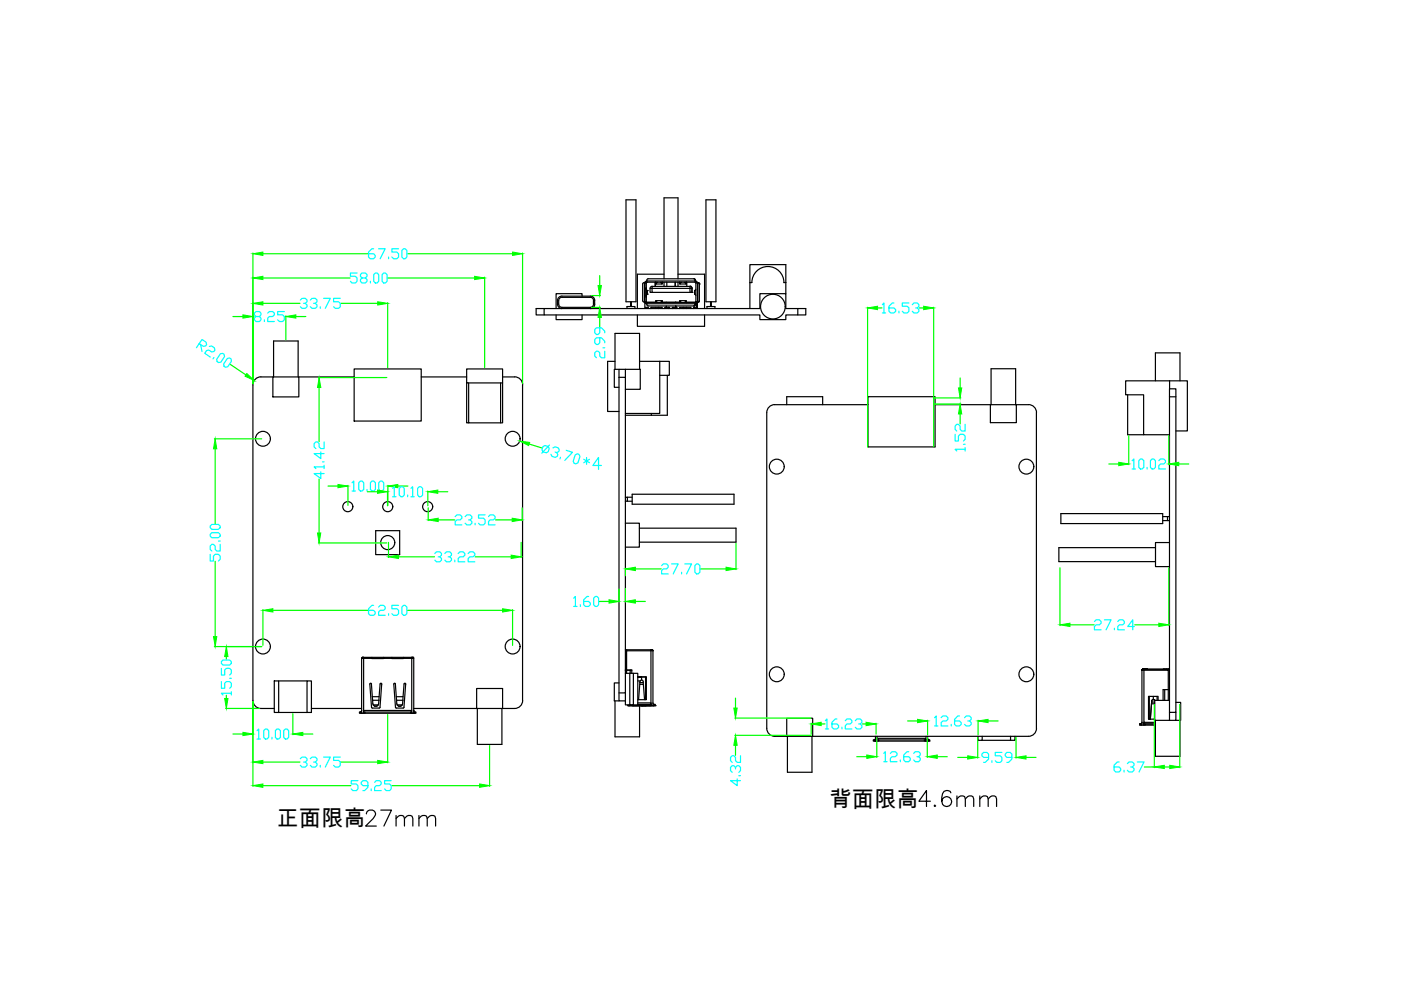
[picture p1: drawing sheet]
<svg xmlns="http://www.w3.org/2000/svg" width="297mm" height="210mm" viewBox="0 0 297 210" stroke-linecap="round" stroke-linejoin="round" font-family="sans-serif">
<!-- layer: 1 -->
<g fill="none" stroke="#000" stroke-width=".25">
<path d="M132.7 42.4h2.1v21.6h-2.1zM136.5 60h.2M136.5 59.9l-.2 .3v3.6l.2 .2M136.6 60v4M136.7 60l.1-.2 .2 .2M136.7 60h.1M136.9 59.7l.2 .1-.1 .2M137 60l.2-.2-.2 .2M137.1 59.6l-.3 .2M137.1 59.4v.2M137.1 59.6h10.3M138.9 59.8v.9"/>
<path d="M139 59.8l.1 .4M139.1 59.8v.1M139.1 59.9v.3M139.4 59.8l-.3 .4M140 59.8l.3 .4M140.3 59.8v.1M140.3 59.9v.3M140.4 59.8v.1M140.5 59.8l-.1 .4M140.8 59.1v-17.2h2.9v17.2M140.8 59.8v.9M140.8 58.1h-5.7v7.3"/>
<path d="M141.4 59.8v.9M143.2 59.8v.9M143.7 59.8v.9M143.7 58.1h5.7v7.3M144.1 59.8l.1 .4M144.1 59.8l.1 .1M144.2 59.9v.3M144.2 59.8v.1M144.5 59.8l-.3 .4M145.1 59.8l.3 .4M145.4 59.8v.1M145.4 59.9v.3"/>
<path d="M145.5 59.8l-.1 .1M145.5 59.8l-.1 .4M145.6 59.8v.9M147.1 59.1h-9.7l-.2 .3M147.1 59.1l.3 .1M147.1 59.1l.3 .3M147.3 59.2l.1 .2M147.4 59.4v.2M147.4 59.6h.1M147.4 59.6l.3 .1 .1 .3M147.4 59.4v.2h.2l.2 .4M147.5 60l-.1-.2 .2 .2"/>
<path d="M147.7 59.7l-.3 .1h-10.3M147.7 59.8l-.2 .2M147.8 60h.2M147.9 60l-.1 4.1M148 60h.1M148 60l.3 .2M148 59.9l.3 .3M149.7 42.4h2.1v21.6h-2.1zM159 59.9v-3.8h7.6v6.2M159 59.9v5.5M166.2 59.9h.4M166.2 59.9a3.4 3.4 0 0 0-3.4-3.4 3.4 3.4 0 0 0-3.4 3.4h-.4"/>
<path d="M55.3 79.9h2.6M55.3 79.9a1.7 1.7 0 0 0-1.7 1.7v66.9a1.7 1.7 0 0 0 1.7 1.7h2.9M57.9 79.9h5.5v4.3h-5.5zM58 79.9v-7.6h5.2v7.6M63.4 79.9h11.7M75.1 78.2h14.2v11.1h-14.2zM89.3 79.9h9.6M98.9 78.2h7.7v3h-7.7zM106.6 79.9h2.5M109.1 79.9a1.7 1.7 0 0 1 1.7 1.7M115.4 65.4h-1.7v1.4h1.7M117.9 66.8v1h5.5v-1"/>
<path d="M118.2 64.5a.94 .94 0 0 0 .9 .9M118.5 64.5v-.8a.65 .65 0 0 1 .6-.7h6.1a.69 .69 0 0 1 .6 .7v.8M118.5 64.5a.69 .69 0 0 0 .6 .7h6a.69 .69 0 0 0 .7-.7M119.1 65.4h42v-3.1h5.5v3.1h4.2v1.4h-1.7M119.1 65.4h-3.7v1.4h45.7v1h5.5v-1h2.5v-1.4M119.1 62.8h6M119.1 62.8a.94 .94 0 0 0-.9 .9v.8M123.4 62.8v-.5h-5.5v3.1M125.2 62.8a.94 .94 0 0 1 .9 .9v.8M126.1 64.5a.94 .94 0 0 1-.9 .9M128.8 76.6v10.6h2.4M130.4 70.7h5.2v7.6"/>
<path d="M131.2 78.3h-1v3.8h1M132.6 78.3h3.1v4.2h-3.1M132.6 78.3h-1.4v1.7M132.6 78.3v1.7M133.7 64v1h-.8v.4M133.9 64v1h.7v.4M135.1 66.8v2.4h14.3v-2.4M135.6 76.6h4.3M136.5 64h.1M136.6 64l.1 .1M136.7 64.1l.1 .2 .3-.2h10.3M136.7 64.1v1.1h.7v.2"/>
<path d="M136.8 64.3l.3 .1M137 64l.2 .1M137 61.4v-.4v2v-.4M137 60v4M137 64l-.2 .2M137 64h.1M137 60h.1M137 61.4l.2 .2v.8l-.2 .2M137 64l2 .1M137.1 64.4h10.4M137.1 64.4v.2M137.2 64.1h.1"/>
<path d="M137.2 64.6l.2 .3h9.7M137.2 61.6h.1M137.2 62.4h.1M137.2 61.6v.8M138 65.2v.2v-.2h2.4v.2M138.2 62h-.4v-.9h.4v.9h8.1M138.2 60.7h8.1v1.3h.4v-.9h-8.5zM138.3 60.7l-.4 .2-.1 .2M139 65.2v.2M139.1 60.2h1.3M139.1 63.7h1.3M139.1 63.8l.3 .3"/>
<path d="M139.1 63.8v.3M139.1 64.1h.1M139.1 63.8l-.1 .3M139.6 65.4v-.2v.2M139.7 65.2v.2M139.9 76.6h2v3h-2M139.9 76.6v11.1h-7.3M140.3 63.8l-.3 .3M140.3 63.8v.3M140.4 63.8l.1 .3M140.4 64.1h.1M140.4 64.1h.9"/>
<path d="M141.2 65.2v.2M141.3 64.9v.3h.7v.2M141.3 65.2h-.3v.2M141.5 79.6v8.4h-8.9M141.8 65.4v-.2v.2M142.6 65.2v.2v-.2h.7M142.8 65.2v.2M143.3 65.2h.2v.2M143.3 64.9v.3zM143.3 65.4v-.2v.2M144.1 64.1h-2.8M144.1 65.2v.2v-.2h2.4v.2"/>
<path d="M144.2 60.2h1.2M144.2 63.7h1.2M144.2 63.8l.3 .3M144.2 63.8v.3M144.2 64.1h-.1M144.2 63.8l-.1 .3M144.8 65.2v.2M145 65.2v.2M145.4 63.8l-.3 .3M145.4 63.8v.3M145.4 63.8l.1 .3M145.4 64.1h.1"/>
<path d="M145.5 64.1h2M145.5 65.4v-.2v.2M146.3 60.7h.1M146.3 60.7l.4 .2v.2M146.7 62h.1M146.7 61.1v.9M147.1 65.2v.2v-.2h.7M147.1 64.9h.1M147.3 61.6h.1M147.3 62.4h.1M147.3 61.6v.8M147.4 64.6h.1"/>
<path d="M147.4 64.6l-.3 .3M147.4 64.4v.2M147.5 64.4h.1M147.5 61.4l-.2 .2v.8l.2 .2M147.5 64h.1M147.5 60v4M147.5 64l-.1 .1M147.5 64l.2 .3-.3-.2M147.6 64l-.2 .1M147.7 64.3l-.2 .1M147.8 64v1.2v-1.1M147.8 64.1h.1"/>
<path d="M147.8 64.1v.1M147.8 64.1l-.3 .3M147.9 64h.1M148 64h.1M148.3 60.2h.1M148.3 60.2v3.6M148.3 63.8l-.3 .2M150.7 64v1h-.8v.4M150.8 64v1h.8v.4M98.9 81.2v8.5h.5M99.4 81.2v8.5h6.7v-8.5M106.6 81.2v8.5h-.5"/>
<path d="M110.8 81.6v66.9M131.2 80v68.6h1.4M131.2 80h1.4v66.9h-1.4M138.1 87.7v.3M164.3 85.8h19.7M164.3 85.8a1.7 1.7 0 0 0-1.7 1.7v66.9a1.7 1.7 0 0 0 1.7 1.7h2.5M166.8 85.8v-1.7h7.6v1.7M184 84.1h14.3v10.7h-14.3zM198.3 85.8h11.7M210 85.8h5.5v3.8h-5.5zM210.1 85.8v-7.6h5.2v7.6M215.5 85.8h2.5"/>
<path d="M218.1 85.8a1.67 1.67 0 0 1 1.6 1.7l.1 66.9a1.7 1.7 0 0 1-1.7 1.7h-45.8M239.1 83.7v8.5h3.4M245 80.7v-5.9h5.2v5.9M248 82.4h1.3v68.6h-1.3zM248 84.1h1.3M248 80.7h3.7v10.7h-2.4M248 80.7h-9.3v3h3.8v8.5h5.5M248 80.7v1.7M79.7 112.5h5v5.1h-5zM132.6 110.9h3v5.1h-3M132.6 105.4h.4v.9h-.4M133 106.3h1"/>
<path d="M133 105.4h1M134 104.8h21.6v2.1h-21.6zM135.6 112h20.4v2.9h-20.4M224.9 108.9h21.6v2.1h-21.6zM245 116.1h-20.5v3h20.5M246.5 109.5h1.5M246.5 110.4h1M247.5 109.5v.9h.5M248 115h-3v5.1h3M76.7 139.4h.4h-.3l-.1 .2zM77.1 139.4h1.8v.2h-1.8zM78.9 139.4h2.4"/>
<path d="M81.3 139.6v-.2h1.8v.2M83.1 139.4h2.4M87.3 139.4h-1.8v.2h-6.6M87.3 139.4h.1M87.3 139.4h.2M87.3 139.4v.2h-1.8M87.5 139.4h.1M87.5 139.4l.2 .2M132.6 137.8h.2M138 137.8h-5.2v.2M138 138h-5.2v4.1h1.1v.7M138 137.8h.2"/>
<path d="M138 138v11.4M138 137.7l.2 .1M138 137.7v.3M138 138h.4M138.2 137.7l.1 .1M138.3 137.8h.1M138.3 137.8l.2 .2M138.3 137.8l.1 .2M138.4 138v11.6M138.4 138h.1M58.2 144.4h.9v6.7h-.9zM59.1 151.1h6"/>
<path d="M59.1 144.4h6M65.1 144.4h.9v6.7h-.9zM66 150.2h10.7M76.3 151h-.1v.2h.3M76.5 151v.2h.2M76.5 151h-.2M76.7 150.7l-.2 .3M76.7 151.2h.4M76.7 151.2h.3M77.1 150.6v-11h-.4v11.6M77.1 151v.2h.3M77.1 151h.1"/>
<path d="M77.1 151h10.2M77.4 151v.2h9.6M78.5 144.9l.3 .1 .1 2.7h1.5l.2-2.7 .3-.1-.3 5.1-.2 .1h-1.5l-.1-.1zM78.9 147.7l.1 .8h1.3M79 148.5l.1 1M79.1 149.5l.3 .2M79.1 149.5h1.1M79.4 149.7h.5M80.2 149.5l-.3 .2M80.3 148.5l-.1 1M80.4 147.7l-.1 .8M83.8 145l-.1-.1-.2 .1 .3 5 .2 .1h1.5l.1-.1 .4-4.9-.1-.2-.2 .1-.2 2.7h-1.5l-.2-2.7"/>
<path d="M84 147.7l.1 .8h1.3M84.1 148.5l.1 1M84.2 149.5l.3 .2M84.2 149.5h1.1M84.5 149.7h.5M85.3 149.5l-.3 .2M85.4 148.5l-.1 1M85.5 147.7l-.1 .8M87.3 150.6h-10.2v.4M87.3 151v.2h-.3v-.2M87.3 151h.1M87.7 151.2h-.4h.4"/>
<path d="M87.7 150.7l.2 .3h.3v.2h-.3M87.7 150.6v-11h-.4v11.4M87.7 150.6v.1M87.7 150.2h13.4M87.7 150.6v.6M87.9 151v.2h-.2M101.1 146h5.5v4.2h-5.5zM101.2 150.2v7.6h5.2v-7.6M106.6 150.2h2.5M110.8 148.5a1.7 1.7 0 0 1-1.7 1.7M130.4 148.6v7.6h5.2v-6.6M131.2 144.8h-1v3.8h1"/>
<path d="M132.6 142.1h.2h-.2M132.6 142.1h.2zM132.6 148.6v.9h.9M132.6 142.8h1.7M132.6 146.9v1.7M132.8 142.8v-.7h.8v.7M133.1 149.6h.1M133.1 149.6h.3M133.1 149.5v.1M133.4 149.6h.2M133.4 149.5v.1M133.4 149.6h-.3"/>
<path d="M133.5 142.8v6.7h1.7v-6.7h-.9v6.7M133.6 149.6h.1M133.6 149.6h.3M133.6 149.5v.1M133.7 149.6h-.1M133.9 149.6h4.2M133.9 149.6h.1M133.9 149.5v.1M134 142.1h-.4M134 149.5v.1h4.1M134 149.6h4.1M134.3 149.6h-.3"/>
<path d="M135.2 149h2.8v.4M135.2 144.4h.5M135.2 149.4h2.8M135.4 148.4l.2-3.3h.8l.3 3.3M135.7 144.7l-.1 .4M135.7 144.5v.2M135.7 144.5a.35 .35 0 0 1 .3-.3 .35 .35 0 0 1 .4 .3M136 143.5h-.8h.8M136 149.6h.1M136 149.6h.9M136 143.5v.7M136.4 144.5v.2h-.7"/>
<path d="M136.4 144.7v.4M136.9 149.6h.1M136.9 143.5v4.9M137 143.5h-1.8h1.8v4.9h-1.8M137.8 149.6h.3M138 149.3l-.2 .1v.2h-3.6v-.1M138.1 149.6h.1M138.1 149.3v.3M138.1 149.6h.3M138.3 149.6h.1M138.4 149.6h.1M138.4 149l.3 .3"/>
<path d="M138.4 149.6h.2M138.6 149.6v-.3l.3 .1v.2M138.7 149.6h.2M138.9 149.6h.1M138.9 149.6h-.2M166.8 152.3h5.5v3.8h-5.5zM166.9 156.1v7.6h5.3v-7.6M186 156.1v1M186 156.8v-.3h10.2v.3M196 156.9h-9.7v.2h9.7M196.3 156.1v1M196.7 156.1v1"/>
<path d="M214.3 156.1v.9h-6.1M215.2 156.1v.9h-.9M241.6 153.5h.2M241.6 153.5h.1M241.6 153.7h.3M241.6 153.5v.2M241.8 153.5h.1M241.8 153.5h-.2M241.9 153.5h-.1h.1M241.9 153.7h.2M241.9 153.5v.2M242.1 142.1h.1"/>
<path d="M242.1 142.1v11.6M242.1 142.1h.4M242.1 153.1l-.2 .4M242.2 142l.1-.1-.2 .2zM242.3 141.9h-.1M242.3 141.9l-.2 .2M242.3 141.9h.2M242.3 141.9h1zM242.3 141.9h.1M242.5 153.5h2.5h-2.3v.2M242.5 153.7h.3M242.5 153.5v-.3v.3h.3"/>
<path d="M242.5 153.5v.2h-.4M242.5 141.9h5.5M242.5 141.9h5.2v.2M242.5 142.1h5.2v4.1h-1.1v2.3M242.5 142.1v11.1h2.5M242.5 141.9h-.2M242.5 141.9l.1 .2M242.7 153.7h2.3M243.5 152.5h.4M243.7 147.7v4.8M244.1 149.2l.1-.6-.3 3.9M244.2 148.9h.6"/>
<path d="M244.5 147.7v.6l.3 .2-.3-.2-.3 .3M244.8 149.2h-.7l-.2 3.3h.9M245 152.7v7.7h5.2v-7.7M245.3 147.7v.8M245.5 148.5v-.8h-2v4.8h.4M246.6 141.9h.1M246.6 141.9h.7M246.9 146.2v2.3M247.3 141.9h.1M247.3 141.9h.4M247.3 141.9h.7M247.7 141.9h.1"/>
<path d="M248 141.9h-.3h.3M248 148.5h-3.2v4.2h3.2M248 146.2h-.3v2.3M248 151v1.7M249.3 148.9h1v3.8h-1M249.3 151v1.7h-1.3"/>
<circle cx="163.9" cy="65" r="2.61"/>
<circle cx="55.7" cy="93" r="1.58"/>
<circle cx="108.7" cy="93" r="1.58"/>
<circle cx="164.7" cy="98.9" r="1.58"/>
<circle cx="217.6" cy="98.9" r="1.58"/>
<circle cx="73.7" cy="107.4" r="1.07"/>
<circle cx="82.2" cy="115" r="1.49"/>
<circle cx="82.2" cy="107.4" r="1.07"/>
<circle cx="90.7" cy="107.4" r="1.07"/>
<circle cx="55.7" cy="137.1" r="1.58"/>
<circle cx="108.7" cy="137.1" r="1.58"/>
<circle cx="164.7" cy="143" r="1.58"/>
<circle cx="217.6" cy="143" r="1.58"/>
</g>
<!-- layer: 0 -->
<g fill="none" stroke="#0f0" stroke-width=".25">
<path d="M53.6 53.7v27.7M55.7 53.8h22.4M55.7 58.9h18.5M82.1 58.9h18.5M86.3 53.8h22.4M102.8 58.8v19.2M110.8 53.7v27.7M127.2 58.4v2.2M48.8 77.2l3.3 2.3M49.4 67.1h2.1M55.7 64.3h7.9M60.6 67v5"/>
<path d="M72.2 64.3h7.9M82.2 64.2v13.8M125.5 62.7h1.8M125.5 65.2h1.8M183.9 65.1v29.7M198 65.1v29.7M45.5 93h10M45.6 95.2v15.9M67.5 80h14.5M67.7 82.2v11.4M112.2 94.1l2.7 .9M197.9 84.4h5.8"/>
<path d="M197.9 85.7h5.8M203.6 80.1v2.1M235.1 98.4h2.1M239.3 92.4v6.1M247.8 92.4v6.1M249.9 98.4h2.1M45.6 119v16M67.5 115.1h14.5M67.7 101.6v11.4M69.5 103.1h2.2M73.8 102.9v4.3M77.9 104.3h2.1"/>
<path d="M82.2 104.1v3.1M82.2 102.9v4.3M82.4 115v3.2M84.4 103.1h2.1M84.5 118.1h7.6M90.7 104.1v3.1M90.8 107.7v2.7M92.8 104.3h2.1M92.9 110.2h3.5M100.7 118.1h7.7M105.1 110.2h3.5M110.5 115v3.2"/>
<path d="M110.7 107.7v2.7M156 115.2v5.6M45.5 137.1h10M55.7 129.3v7.5M57.9 129.4h20.2M86.3 129.4h20.3M108.7 129.3v7.5M127 127.5h2.1M131.2 124.8v2.9M132.6 120.5v1.6M132.6 124.8v2.9M134.7 127.5h2.1"/>
<path d="M134.7 120.6h5.5M148.5 120.6h5.4M224.7 120.4v12.2M226.9 132.5h5.1M240.6 132.5h5.1M247.8 120.4v12.2M47.8 150.2h7.3M49.4 155.6h2.1M53.6 148.8v17.9M62.1 151.3v4.5M64.2 155.6h2.1M82.2 151.5v10.2"/>
<path d="M103.8 158.1v8.6M155.8 152.2h16.2M155.8 155.9h16.2M155.9 148v2.1M172 153.3v2.4M185.7 153.3v2.4M185.9 156.4v4.2M192.4 152.9h2.1M196.6 156.4v4.2M207.3 156.3v4.4M209.5 152.9h2.1M215.4 156.3v4.4"/>
<path d="M244.7 149.3v13.5M250.1 149.3v13.5M55.7 161.6h7.9M55.7 166.6h18.7M72.2 161.6h7.9M83 166.6h18.7M181.7 160.4h2.1M198.7 160.4h2.1M203.1 160.6h2.1M217.5 160.6h2.2M246.9 162.6h1.1"/>
</g>
<g fill="#0f0" stroke="#0f0" stroke-width=".21">
<path d="M53.6 53.8l2.1-.4v.8z"/>
<path d="M108.7 53.4l2.1 .4-2.1 .4z"/>
<path d="M52.3 79.2l1.6 1.5-1.9-.9z"/>
<path d="M80.1 64l2.1 .3-2.1 .4z"/>
<path d="M53.6 58.9l2.1-.3v.7z"/>
<path d="M100.6 58.6l2.2 .3-2.2 .4z"/>
<path d="M51.5 155.3l2.1 .3-2.1 .4z"/>
<path d="M62.1 155.6l2.1-.3v.7z"/>
<path d="M53.6 161.6l2.1-.4v.7z"/>
<path d="M80.1 161.2l2.1 .4-2.1 .3z"/>
<path d="M53.6 166.6l2.1-.4v.7z"/>
<path d="M101.7 166.2l2.1 .4-2.1 .3z"/>
<path d="M55.7 129.4l2.2-.3v.7z"/>
<path d="M106.6 129.1l2.1 .3-2.1 .4z"/>
<path d="M45.3 135h.7l-.4 2.1z"/>
<path d="M45.6 93l.4 2.2h-.7z"/>
<path d="M48 137.1l.3 2.1h-.7z"/>
<path d="M110.2 93.5l2.1 .3-.2 .7z"/>
<path d="M132.6 127.5l2.1-.3v.7z"/>
<path d="M129.1 127.2l2.1 .3-2.1 .4z"/>
<path d="M132.6 120.6l2.1-.3v.7z"/>
<path d="M153.9 120.3l2.1 .3-2.1 .4z"/>
<path d="M245.7 132.1l2.1 .4-2.1 .3z"/>
<path d="M224.7 132.5l2.2-.4v.7z"/>
<path d="M247.8 98.4l2.1-.4v.7z"/>
<path d="M237.2 98l2.1 .4-2.1 .3z"/>
<path d="M248 162.3l2.1 .3-2.1 .4z"/>
<path d="M244.7 162.6l2.2-.3v.7z"/>
<path d="M183.9 65.3l2.2-.4v.8z"/>
<path d="M195.8 64.9l2.2 .4-2.2 .4z"/>
<path d="M203.2 82.2h.7l-.3 2.2z"/>
<path d="M203.6 85.7l.3 2.1h-.7z"/>
<path d="M155.6 150.1h.7l-.4 2.1z"/>
<path d="M155.9 155.9l.4 2.1h-.7z"/>
<path d="M172 153.5l2.1-.4v.8z"/>
<path d="M183.6 153.1l2.1 .4-2.1 .4z"/>
<path d="M194.5 152.5l2.2 .4-2.2 .3z"/>
<path d="M207.4 152.9l2.1-.4v.7z"/>
<path d="M183.8 160.1l2.1 .3-2.1 .4z"/>
<path d="M196.6 160.4l2.1-.3v.7z"/>
<path d="M205.2 160.2l2.1 .4-2.1 .3z"/>
<path d="M215.4 160.6l2.1-.4v.7z"/>
<path d="M82.4 118.1l2.1-.4v.7z"/>
<path d="M108.4 117.7l2.1 .4-2.1 .3z"/>
<path d="M67.3 113h.7l-.3 2.1z"/>
<path d="M67.7 80l.3 2.2h-.7z"/>
<path d="M71.7 102.7l2.1 .4-2.1 .3z"/>
<path d="M82.2 103.1l2.2-.4v.7z"/>
<path d="M80 103.9l2.2 .4-2.2 .3z"/>
<path d="M90.7 104.3l2.1-.4v.7z"/>
<path d="M90.8 110.2l2.1-.3v.7z"/>
<path d="M108.6 109.9l2.1 .3-2.1 .4z"/>
<path d="M126.8 60.6h.7l-.3 2.1z"/>
<path d="M127.2 65.2l.3 2.1h-.7z"/>
</g>
<g fill="none" stroke="#0ff" stroke-width=".25">
<path d="M42.2 72.8l.9 .6 .5-.1 .2-.2-.1-.5-.9-.6-1.2 1.7M42.5 73l.3 1.5M44.4 73.4h.5l.6 .3 .1 .5-.2 .3-.5 .1-.6-.4-.5 .1-.4 .6 1.2 .8M45.4 75.8l-.2 .3M46.7 75l.5-.1 .3 .2 .1 .5-.8 1.2-.5 .1-.3-.2-.1-.5zM48.2 76l.5-.1 .3 .2 .1 .5-.8 1.2-.5 .1-.3-.2-.1-.5zM115.1 94.7l.5-.2 .6 .2 .2 .4-.2 .7-.4 .2-.7-.2-.2-.5zM116.5 94.4l-1.6 1.7M117.2 95l.5-.3 .6 .2 .3 .5-.1 .3-.5 .3-.3-.1M118 96l.3 .4-.1 .3-.5 .3-.7-.2-.2-.5M118.8 97l-.1 .3M120 95.5l1.4 .4-1.7 1.7"/>
<path d="M240 97.7l.4-.4v2.1M240 99.4h.7M241.8 97.3h.4l.3 .4v1.4l-.3 .3h-.4l-.3-.3v-1.4zM243.2 99.1v.3M243.9 97.7l.4-.4h.3l.4 .4v1.4l-.4 .3h-.3l-.4-.3zM245.7 97.7l.3-.4h.7l.4 .4v.3l-.4 .4h-.7l-.3 .3v.7h1.4M74.6 102.4l.4-.4v2.1M74.6 104.1h.8M76.1 102.4l.3-.4h.4l.3 .4v1.4l-.3 .3h-.4l-.3-.3zM77.8 103.8v.3M78.9 102h.3l.4 .4v1.4l-.4 .3h-.3l-.4-.3v-1.4zM80.3 102.4l.4-.4h.3l.4 .4v1.4l-.4 .3h-.3l-.4-.3z"/>
<path d="M83.2 103.5l.4-.3v2.1M83.2 105.3h.8M84.7 103.5l.3-.3h.4l.3 .3v1.5l-.3 .3h-.4l-.3-.3zM86.4 105v.3M87.1 103.5l.4-.3v2.1M87.1 105.3h.7M88.5 103.5l.4-.3h.3l.4 .3v1.5l-.4 .3h-.3l-.4-.3zM121.6 126.8l.4-.3v2.1M121.6 128.6h.8M123 128.2v.4M124.8 126.5h-.3l-.8 .7v1l.4 .4h.7l.4-.4v-.3l-.4-.4h-1.1M125.9 126.8l.3-.3h.4l.3 .3v1.4l-.3 .4h-.4l-.3-.4z"/>
<path d="M54.5 154.9l.3-.3v2.1M54.5 156.7h.7M55.9 154.9l.4-.3h.3l.4 .3v1.4l-.4 .4h-.3l-.4-.4zM57.7 156.3v.4M58.4 154.9l.3-.3h.4l.3 .3v1.4l-.3 .4h-.4l-.3-.4zM60.1 154.9l.4-.3h.4l.3 .3v1.4l-.3 .4h-.4l-.4-.4z"/>
</g>
<text font-size="7.1" x="76.2" y="176.4">27mm</text>
<text font-size="6.6" x="193.7" y="172.2">4.6mm</text>
<text font-size="6.2" fill="#0ff" x="122.4" y="100.9">*4</text>
<g font-size="5.3" fill="#0ff">
<text x="76.9" y="56.1">67.50</text>
<text x="73" y="61.4">58.00</text>
<text x="62.4" y="66.7">33.75</text>
<text x="185.9" y="67.7">16.53</text>
<text x="129.1" y="77.3" transform="rotate(-90 129.1 77.3)">2.99</text>
<text x="205.7" y="97" transform="rotate(-90 205.7 97)">1.52</text>
<text x="69.5" y="102.7" transform="rotate(-90 69.5 102.7)">41.42</text>
<text x="95.2" y="112.5">23.52</text>
<text x="47.6" y="120.3" transform="rotate(-90 47.6 120.3)">52.00</text>
<text x="91" y="120.3">33.22</text>
<text x="139" y="122.8">27.70</text>
<text x="76.9" y="131.6">62.50</text>
<text x="230.7" y="134.8">27.24</text>
<text x="50.1" y="148.5" transform="rotate(-90 50.1 148.5)">15.50</text>
<text x="173.9" y="155.9">16.23</text>
<text x="196.8" y="155.2">12.63</text>
<text x="62.4" y="164">33.75</text>
<text x="158" y="167.9" transform="rotate(-90 158 167.9)">4.32</text>
<text x="186.3" y="162.6">12.63</text>
<text x="207.1" y="163">9.59</text>
<text x="234.9" y="164.7">6.37</text>
<text x="73.4" y="169">59.25</text>
</g>
<text font-size="5.3" fill="#0f0" x="52.6" y="69.5">8.25</text>
<g font-size="4.7">
<text x="175.9" y="171">背面限高</text>
<text x="58.6" y="175.1">正面限高</text>
</g>
</svg>
